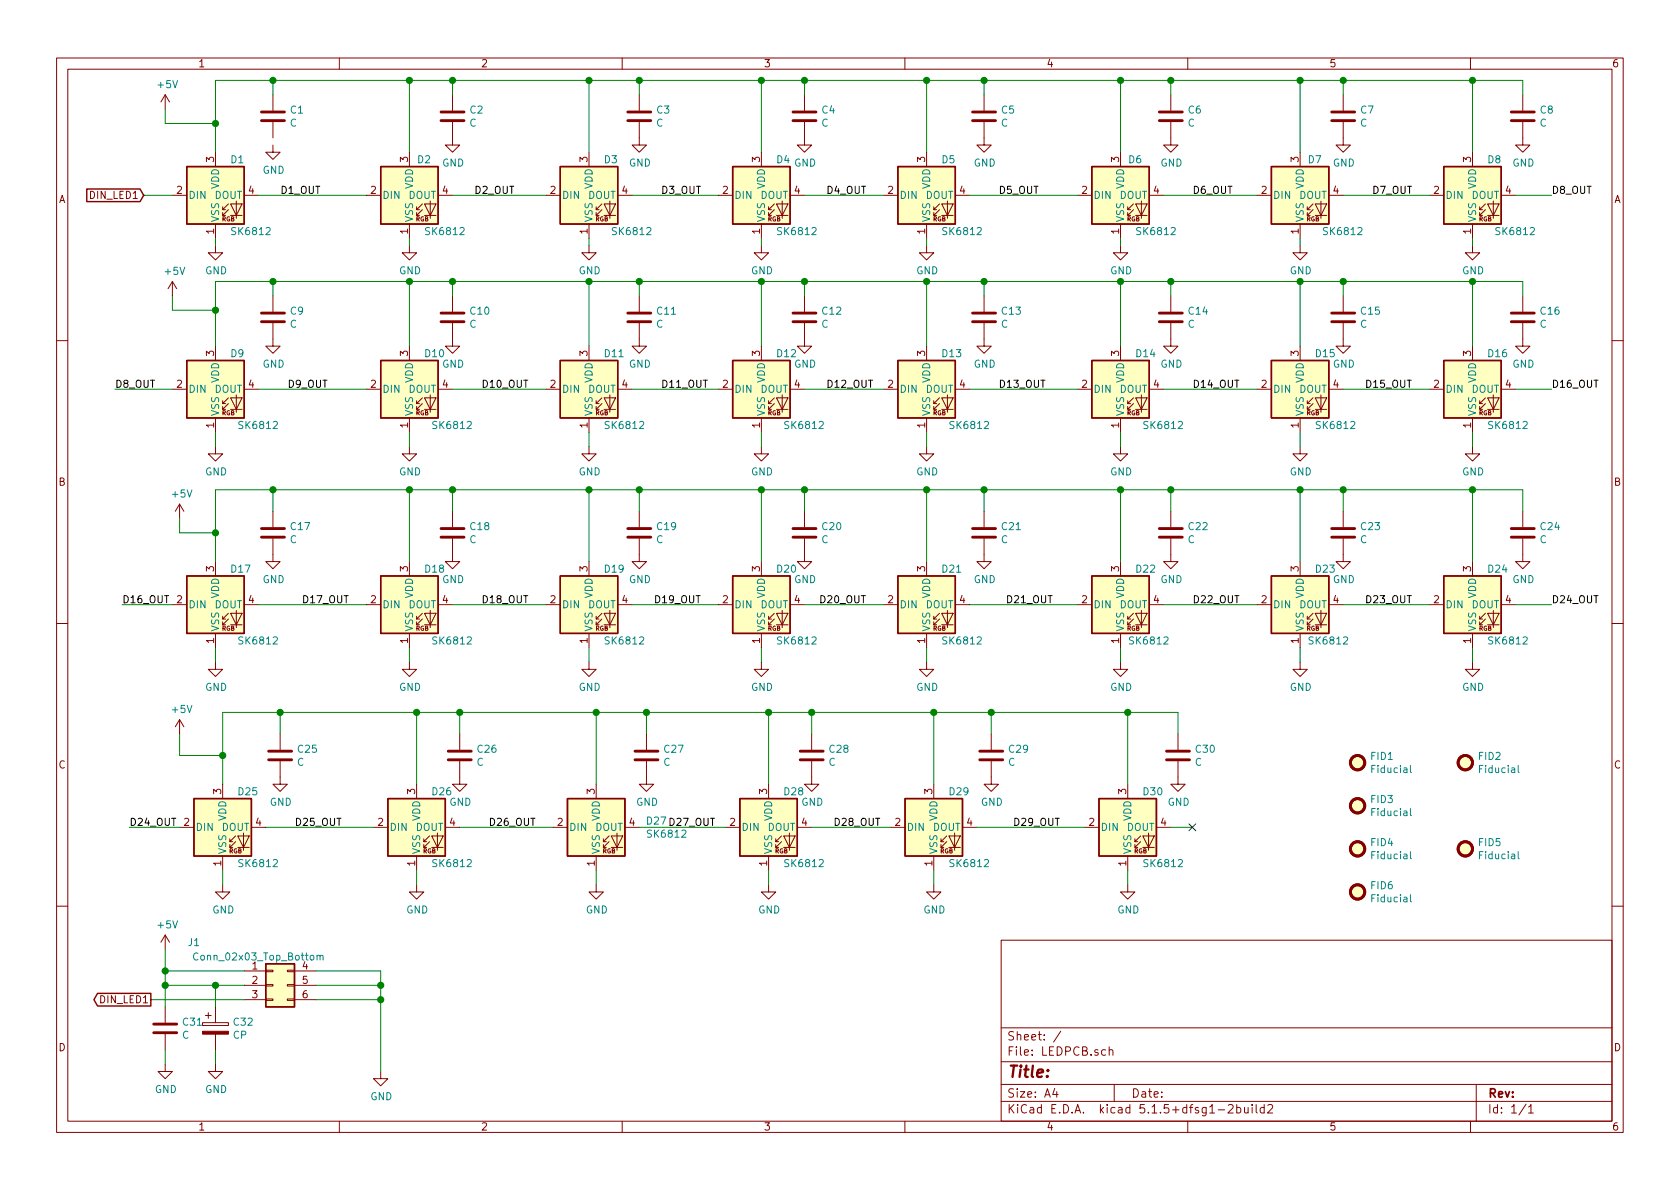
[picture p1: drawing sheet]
<svg xmlns="http://www.w3.org/2000/svg" width="297mm" height="210mm" viewBox="0 0 297 210" stroke-linecap="round" stroke-linejoin="round" font-family="sans-serif">
<g fill="none" stroke="#840000" stroke-width=".18">
<path d="M10 10.3h277v189.9h-277zM12 12.2h273v186.1h-273zM29.2 16.8v2.5M29.2 16.8l-.8 1.2M29.2 16.8l.8 1.2M48.3 16.8v2.8M60 10.3v1.9M80 16.8v2.8M110 10.3v1.9M113 16.8v2.8M142.2 16.8v2.8M160 10.3v1.9"/>
<path d="M174 16.8v2.8M207 16.8v2.8M210 10.3v1.9M237.5 16.8v2.8M260 10.3v1.9M269.2 16.8v2.8M30.5 34.5h2.5M38.1 26.9v2.6M38.1 39.6v2.6M39.4 37.1h.5M40.4 37.1l-1 1v-.5M40.4 36.1l-1 1v-.5"/>
<path d="M40.8 36.1h2l-1 2zM40.8 38.1h2M41.8 35.6v3M43.2 34.5h2.5M48.3 25.6v1.3h1.2l-1.2 1.3-1.3-1.3h1.3M48.3 21.6v2.8M64.8 34.5h2.5M72.4 26.9v2.6M72.4 39.6v2.6M73.7 37.1h.5M74.7 37.1l-1 1v-.5M74.7 36.1l-1 1v-.5"/>
<path d="M75.1 36.1h2l-1 2zM75.1 38.1h2M76.1 35.6v3M77.5 34.5h2.5M80 21.6v4h1.3l-1.3 1.3-1.3-1.3h1.3M96.5 34.5h2.6M104.1 26.9v2.6M104.1 39.6v2.6M105.4 37.1h.5M106.4 37.1l-1 1v-.5M106.4 36.1l-1 1v-.5M106.8 36.1h2l-1 2z"/>
<path d="M106.8 38.1h2M107.8 35.6v3M109.2 34.5h2.6M113 21.6v4h1.3l-1.3 1.3-1.2-1.3h1.2M127 34.5h2.5M134.6 26.9v2.6M134.6 39.6v2.6M135.9 37.1h.5M136.9 37.1l-1 1v-.5M136.9 36.1l-1 1v-.5M137.3 36.1h2l-1 2zM137.3 38.1h2"/>
<path d="M138.3 35.6v3M139.7 34.5h2.5M142.2 21.6v4h1.3l-1.3 1.3-1.2-1.3h1.2M156.2 34.5h2.5M163.8 26.9v2.6M163.8 39.6v2.6M165.1 37.1h.5M166.1 37.1l-1 1v-.5M166.1 36.1l-1 1v-.5M166.5 36.1h2l-1 2zM166.5 38.1h2M167.5 35.6v3"/>
<path d="M168.9 34.5h2.5M174 21.6v4h1.3l-1.3 1.3-1.3-1.3h1.3M190.5 34.5h2.5M198.1 26.9v2.6M198.1 39.6v2.6M199.4 37.1h.5M200.4 37.1l-1 1v-.5M200.4 36.1l-1 1v-.5M200.8 36.1h2l-1 2zM200.8 38.1h2M201.8 35.6v3M203.2 34.5h2.5"/>
<path d="M207 21.6v4h1.3l-1.3 1.3-1.3-1.3h1.3M222.2 34.5h2.6M229.9 26.9v2.6M229.9 39.6v2.6M231.1 37.1h.5M232.2 37.1l-1.1 1v-.5M232.2 36.1l-1.1 1v-.5M232.5 36.1h2.1l-1 2zM232.5 38.1h2.1M233.6 35.6v3M234.9 34.5h2.6M237.5 21.6v4h1.3l-1.3 1.3-1.3-1.3h1.3"/>
<path d="M252.7 34.5h2.6M260.3 26.9v2.6M260.3 39.6v2.6M261.6 37.1h.5M262.6 37.1l-1 1v-.5M262.6 36.1l-1 1v-.5M263 36.1h2l-1 2zM263 38.1h2M264 35.6v3M265.4 34.5h2.6M269.2 21.6v4h1.3l-1.3 1.3-1.2-1.3h1.2M30.5 49.8l-.8 1.2"/>
<path d="M30.5 49.8v2.5M30.5 49.8l.7 1.2M38.1 43.4v1.3h1.3l-1.3 1.3-1.3-1.3h1.3M48.3 57.1v4.1h1.2l-1.2 1.3-1.3-1.3h1.3M48.3 52.3v2.8M72.4 43.4v1.3h1.3l-1.3 1.3-1.3-1.3h1.3M80 57.1v4.1h1.3l-1.3 1.3-1.3-1.3h1.3M80 52.3v2.8M104.1 43.4v1.3h1.3l-1.3 1.3-1.2-1.3h1.2M113 57.1v4.1h1.3l-1.3 1.3-1.2-1.3h1.2M113 52.3v2.8M134.6 43.4v1.3h1.3l-1.3 1.3-1.3-1.3h1.3"/>
<path d="M142.2 57.1v4.1h1.3l-1.3 1.3-1.2-1.3h1.2M142.2 52.3v2.8M163.8 43.4v1.3h1.3l-1.3 1.3-1.2-1.3h1.2M174 57.1v4.1h1.3l-1.3 1.3-1.3-1.3h1.3M174 52.3v2.8M198.1 43.4v1.3h1.3l-1.3 1.3-1.3-1.3h1.3M207 57.1v4.1h1.3l-1.3 1.3-1.3-1.3h1.3M207 52.3v2.8M229.9 43.4v1.3h1.2l-1.2 1.3-1.3-1.3h1.3M237.5 57.1v4.1h1.3l-1.3 1.3-1.3-1.3h1.3M237.5 52.3v2.8M260.3 43.4v1.3h1.3l-1.3 1.3-1.2-1.3h1.2"/>
<path d="M269.2 57.1v4.1h1.3l-1.3 1.3-1.2-1.3h1.2M269.2 52.3v2.8M10 60.2h2M30.5 68.8h2.5M38.1 79v1.3h1.3l-1.3 1.2-1.3-1.2h1.3M38.1 61.2v2.5M38.1 73.9v2.5M39.4 71.4h.5M40.4 71.4l-1 1v-.5M40.4 70.4l-1 1v-.5M40.8 70.4h2l-1 2zM40.8 72.4h2"/>
<path d="M41.8 69.8v3.1M43.2 68.8h2.5M64.8 68.8h2.5M72.4 79v1.3h1.3l-1.3 1.2-1.3-1.2h1.3M72.4 61.2v2.5M72.4 73.9v2.5M73.7 71.4h.5M74.7 71.4l-1 1v-.5M74.7 70.4l-1 1v-.5M75.1 70.4h2l-1 2zM75.1 72.4h2M76.1 69.8v3.1"/>
<path d="M77.5 68.8h2.5M96.5 68.8h2.6M104.1 79v1.3h1.3l-1.3 1.2-1.2-1.2h1.2M104.1 61.2v2.5M104.1 73.9v2.5M105.4 71.4h.5M106.4 71.4l-1 1v-.5M106.4 70.4l-1 1v-.5M106.8 70.4h2l-1 2zM106.8 72.4h2M107.8 69.8v3.1M109.2 68.8h2.6"/>
<path d="M127 68.8h2.5M134.6 79v1.3h1.3l-1.3 1.2-1.3-1.2h1.3M134.6 61.2v2.5M134.6 73.9v2.5M135.9 71.4h.5M136.9 71.4l-1 1v-.5M136.9 70.4l-1 1v-.5M137.3 70.4h2l-1 2zM137.3 72.4h2M138.3 69.8v3.1M139.7 68.8h2.5M156.2 68.8h2.5"/>
<path d="M163.8 79v1.3h1.3l-1.3 1.2-1.2-1.2h1.2M163.8 61.2v2.5M163.8 73.9v2.5M165.1 71.4h.5M166.1 71.4l-1 1v-.5M166.1 70.4l-1 1v-.5M166.5 70.4h2l-1 2zM166.5 72.4h2M167.5 69.8v3.1M168.9 68.8h2.5M190.5 68.8h2.5M198.1 79v1.3h1.3l-1.3 1.2-1.3-1.2h1.3"/>
<path d="M198.1 61.2v2.5M198.1 73.9v2.5M199.4 71.4h.5M200.4 71.4l-1 1v-.5M200.4 70.4l-1 1v-.5M200.8 70.4h2l-1 2zM200.8 72.4h2M201.8 69.8v3.1M203.2 68.8h2.5M222.2 68.8h2.6M229.9 79v1.3h1.2l-1.2 1.2-1.3-1.2h1.3M229.9 61.2v2.5"/>
<path d="M229.9 73.9v2.5M231.1 71.4h.5M232.2 71.4l-1.1 1v-.5M232.2 70.4l-1.1 1v-.5M232.5 70.4h2.1l-1 2zM232.5 72.4h2.1M233.6 69.8v3.1M234.9 68.8h2.6M252.7 68.8h2.6M260.3 79v1.3h1.3l-1.3 1.2-1.2-1.2h1.2M260.3 61.2v2.5M260.3 73.9v2.5"/>
<path d="M261.6 71.4h.5M262.6 71.4l-1 1v-.5M262.6 70.4l-1 1v-.5M263 70.4h2l-1 2zM263 72.4h2M264 69.8v3.1M265.4 68.8h2.6M285 60.2h2M31.7 89.1l-.7 1.3M31.7 89.1v2.6M31.7 89.1l.8 1.3M38.1 99.3v2.5"/>
<path d="M48.3 95.2v4.1h1.2l-1.2 1.3-1.3-1.3h1.3M48.3 90.4v2.8M72.4 99.3v2.5M80 95.2v4.1h1.3l-1.3 1.3-1.3-1.3h1.3M80 90.4v2.8M104.1 99.3v2.5M113 95.2v4.1h1.3l-1.3 1.3-1.2-1.3h1.2M113 90.4v2.8M134.6 99.3v2.5M142.2 95.2v4.1h1.3l-1.3 1.3-1.2-1.3h1.2M142.2 90.4v2.8M163.8 99.3v2.5"/>
<path d="M174 95.2v4.1h1.3l-1.3 1.3-1.3-1.3h1.3M174 90.4v2.8M198.1 99.3v2.5M207 95.2v4.1h1.3l-1.3 1.3-1.3-1.3h1.3M207 90.4v2.8M229.9 99.3v2.5M237.5 95.2v4.1h1.3l-1.3 1.3-1.3-1.3h1.3M237.5 90.4v2.8M260.3 99.3v2.5M269.2 95.2v4.1h1.3l-1.3 1.3-1.2-1.3h1.2M269.2 90.4v2.8M10 110.3h2"/>
<path d="M30.5 106.9h2.5M38.1 117.1v1.3h1.3l-1.3 1.2-1.3-1.2h1.3M38.1 112v2.5M39.4 109.5h.5M40.4 109.5l-1 1v-.5M40.4 108.5l-1 1v-.5M40.8 108.5h2l-1 2zM40.8 110.5h2M41.8 107.9v3.1M43.2 106.9h2.5M64.8 106.9h2.5M72.4 117.1v1.3h1.3l-1.3 1.2-1.3-1.2h1.3"/>
<path d="M72.4 112v2.5M73.7 109.5h.5M74.7 109.5l-1 1v-.5M74.7 108.5l-1 1v-.5M75.1 108.5h2l-1 2zM75.1 110.5h2M76.1 107.9v3.1M77.5 106.9h2.5M96.5 106.9h2.6M104.1 117.1v1.3h1.3l-1.3 1.2-1.2-1.2h1.2M104.1 112v2.5M105.4 109.5h.5"/>
<path d="M106.4 109.5l-1 1v-.5M106.4 108.5l-1 1v-.5M106.8 108.5h2l-1 2zM106.8 110.5h2M107.8 107.9v3.1M109.2 106.9h2.6M127 106.9h2.5M134.6 117.1v1.3h1.3l-1.3 1.2-1.3-1.2h1.3M134.6 112v2.5M135.9 109.5h.5M136.9 109.5l-1 1v-.5M136.9 108.5l-1 1v-.5"/>
<path d="M137.3 108.5h2l-1 2zM137.3 110.5h2M138.3 107.9v3.1M139.7 106.9h2.5M156.2 106.9h2.5M163.8 117.1v1.3h1.3l-1.3 1.2-1.2-1.2h1.2M163.8 112v2.5M165.1 109.5h.5M166.1 109.5l-1 1v-.5M166.1 108.5l-1 1v-.5M166.5 108.5h2l-1 2zM166.5 110.5h2"/>
<path d="M167.5 107.9v3.1M168.9 106.9h2.5M190.5 106.9h2.5M198.1 117.1v1.3h1.3l-1.3 1.2-1.3-1.2h1.3M198.1 112v2.5M199.4 109.5h.5M200.4 109.5l-1 1v-.5M200.4 108.5l-1 1v-.5M200.8 108.5h2l-1 2zM200.8 110.5h2M201.8 107.9v3.1M203.2 106.9h2.5"/>
<path d="M222.2 106.9h2.6M229.9 117.1v1.3h1.2l-1.2 1.2-1.3-1.2h1.3M229.9 112v2.5M231.1 109.5h.5M232.2 109.5l-1.1 1v-.5M232.2 108.5l-1.1 1v-.5M232.5 108.5h2.1l-1 2zM232.5 110.5h2.1M233.6 107.9v3.1M234.9 106.9h2.6M252.7 106.9h2.6M260.3 117.1v1.3h1.3l-1.3 1.2-1.2-1.2h1.2"/>
<path d="M260.3 112v2.5M261.6 109.5h.5M262.6 109.5l-1 1v-.5M262.6 108.5l-1 1v-.5M263 108.5h2l-1 2zM263 110.5h2M264 107.9v3.1M265.4 106.9h2.6M285 110.3h2M31.7 127.2v2.6M31.7 127.2l-.7 1.3M31.7 127.2l.8 1.3"/>
<path d="M39.4 138.7v2.5M49.5 134.6v4.1h1.3l-1.3 1.2-1.2-1.2h1.2M49.5 129.8v2.8M73.7 138.7v2.5M81.3 134.6v4.1h1.2l-1.2 1.2-1.3-1.2h1.3M81.3 129.8v2.8M105.4 138.7v2.5M114.3 134.6v4.1h1.3l-1.3 1.2-1.3-1.2h1.3M114.3 129.8v2.8M135.9 138.7v2.5M143.5 134.6v4.1h1.3l-1.3 1.2-1.3-1.2h1.3M143.5 129.8v2.8"/>
<path d="M165.1 138.7v2.5M175.3 134.6v4.1h1.2l-1.2 1.2-1.3-1.2h1.3M175.3 129.8v2.8M199.4 138.7v2.5M208.3 134.6v4.1h1.2l-1.2 1.2-1.3-1.2h1.3M208.3 129.8v2.8M31.7 146.3h2.6M39.4 156.5v1.2h1.2l-1.2 1.3-1.3-1.3h1.3M39.4 151.4v2.5M40.6 148.8h.5M41.7 148.8l-1.1 1.1v-.6M41.7 147.8l-1.1 1v-.5"/>
<path d="M42 147.8h2.1l-1 2.1zM42 149.9h2.1M43.1 147.3v3.1M44.4 146.3h2.6M66 146.3h2.6M73.7 156.5v1.2h1.2l-1.2 1.3-1.3-1.3h1.3M73.7 151.4v2.5M74.9 148.8h.5M75.9 148.8l-1 1.1v-.6M75.9 147.8l-1 1v-.5M76.3 147.8h2.1l-1.1 2.1zM76.3 149.9h2.1"/>
<path d="M77.3 147.3v3.1M78.7 146.3h2.6M97.8 146.3h2.5M105.4 156.5v1.2h1.3l-1.3 1.3-1.3-1.3h1.3M105.4 151.4v2.5M106.7 148.8h.5M107.7 148.8l-1 1.1v-.6M107.7 147.8l-1 1v-.5M108.1 147.8h2l-1 2.1zM108.1 149.9h2M109.1 147.3v3.1M110.5 146.3h2.5"/>
<path d="M128.3 146.3h2.5M135.9 156.5v1.2h1.3l-1.3 1.3-1.3-1.3h1.3M135.9 151.4v2.5M137.2 148.8h.5M138.2 148.8l-1 1.1v-.6M138.2 147.8l-1 1v-.5M138.6 147.8h2l-1 2.1zM138.6 149.9h2M139.6 147.3v3.1M141 146.3h2.5M157.5 146.3h2.5M165.1 156.5v1.2h1.3l-1.3 1.3-1.3-1.3h1.3"/>
<path d="M165.1 151.4v2.5M166.4 148.8h.5M167.4 148.8l-1 1.1v-.6M167.4 147.8l-1 1v-.5M167.8 147.8h2l-1 2.1zM167.8 149.9h2M168.8 147.3v3.1M170.2 146.3h2.5M191.8 146.3h2.5M199.4 156.5v1.2h1.3l-1.3 1.3-1.3-1.3h1.3M199.4 151.4v2.5M200.7 148.8h.5"/>
<path d="M201.7 148.8l-1 1.1v-.6M201.7 147.8l-1 1v-.5M202.1 147.8h2l-1 2.1zM202.1 149.9h2M203.1 147.3v3.1M204.5 146.3h2.5M10 160.2h2M29.2 165.3l-.8 1.3M29.2 165.3v2.6M29.2 178v2.8M29.2 165.3l.8 1.3M36.3 179.6h1"/>
<path d="M36.8 179.1v1M38.1 178v2.8M43.2 171.7h3.8M43.2 174.2h3.8M43.2 176.8h3.8M47 176.7h1.3v.2h-1.3zM47 171.6h1.3v.2h-1.3zM47 174.1h1.3v.3h-1.3zM50.8 176.7h1.3v.2h-1.3zM50.8 171.6h1.3v.2h-1.3zM50.8 174.1h1.3v.3h-1.3zM52.1 171.7h3.8"/>
<path d="M52.1 174.2h3.8M52.1 176.8h3.8M177 166.3h108v32h-108zM285 160.2h2M29.2 188.2v1.3h1.3l-1.3 1.2-1.3-1.2h1.3M29.2 182.9v2.8M35.8 180.8h4.6v.6h-4.6zM38.1 188.2v1.3h1.3l-1.3 1.2-1.3-1.2h1.3M38.1 182.9v2.8M60 198.3v1.9M67.3 189.5v1.2h1.3l-1.3 1.3-1.3-1.3h1.3M110 198.3v1.9"/>
<path d="M160 198.3v1.9M177 194.8h108M177 191.8h108M177 187.8h108M177 181.8h108M186.5 192.5l-.4 1h1M186.8 193v1M187.6 182.3l-1.3 2M195.5 185.7l-.5-.1-.2 .3v.6l.2 .1 .5-.1M196.1 185.7h.1a.37 .37 0 0 1 .6 .1v.8M196.1 185.1v1.5M197 191.8v3"/>
<path d="M210 198.3v1.9M215.4 196.3h1.1M217.2 195.5l.2-.2h.4l.2 .5-.9 1h.9M218.7 195.9l.4-.1 .3 .3-.1 .6h-.6M218.7 195.3v1.5M220 195.8l.1 .9 .3 .1 .3-.1M220.7 195.8v1M221.4 195.3v.2M221.4 195.8v1M222.1 195.3v1.3l.2 .2M223.5 195.9l-.4-.1-.3 .3 .1 .6 .2 .1 .4-.1M223.5 195.3v1.5"/>
<path d="M224.2 195.5l.2-.2h.3l.3 .5-.9 1h.9M260 198.3v1.9M261 191.8v6.5M269.8 195.2l-1.2 2M270.3 195.8l.4-.5v1.5M270.3 196.8h.8"/>
</g>
<g fill="none" stroke="#840000" stroke-width=".51">
<path d="M46.2 19.8h4.1M78 19.8h4M111 19.8h4.1M140.2 19.8h4.1M172 19.8h4M205 19.8h4M235.5 19.8h4M267.2 19.8h4.1M46.2 21.3h4.1M78 21.3h4M111 21.3h4.1M140.2 21.3h4.1"/>
<path d="M172 21.3h4M205 21.3h4M235.5 21.3h4M267.2 21.3h4.1M46.2 56.9h4.1M46.2 55.4h4.1M78 56.9h4M78 55.4h4M111 56.9h4.1M111 55.4h4.1M140.2 56.9h4.1M140.2 55.4h4.1"/>
<path d="M172 56.9h4M172 55.4h4M205 56.9h4M205 55.4h4M235.5 56.9h4M235.5 55.4h4M267.2 56.9h4.1M267.2 55.4h4.1M46.2 95h4.1M46.2 93.5h4.1M78 95h4M78 93.5h4"/>
<path d="M111 95h4.1M111 93.5h4.1M140.2 95h4.1M140.2 93.5h4.1M172 95h4M172 93.5h4M205 95h4M205 93.5h4M235.5 95h4M235.5 93.5h4M267.2 95h4.1M267.2 93.5h4.1"/>
<path d="M47.5 134.4h4.1M47.5 132.8h4.1M79.2 134.4h4.1M79.2 132.8h4.1M112.3 134.4h4M112.3 132.8h4M141.5 134.4h4M141.5 132.8h4M173.2 134.4h4.1M173.2 132.8h4.1M206.2 134.4h4.1M206.2 132.8h4.1"/>
<path d="M27.2 182.6h4M27.2 181.1h4"/>
<circle cx="240" cy="134.9" r="1.27"/>
<circle cx="259.1" cy="134.9" r="1.27"/>
<circle cx="240" cy="157.7" r="1.27"/>
<circle cx="240" cy="142.5" r="1.27"/>
<circle cx="240" cy="150.1" r="1.27"/>
<circle cx="259.1" cy="150.1" r="1.27"/>
</g>
<path d="M35.8 182.4h4.6v.5h-4.6z" fill="#840000" stroke="#840000" stroke-width=".18"/>
<g fill="#ffffc2" stroke="#ffffc2" stroke-width=".18">
<path d="M47 170.4h5.1v7.6h-5.1z"/>
<path d="M67.3 29.5h10.2v10.1h-10.2z"/>
<path d="M224.8 101.8h10.1v10.2h-10.1z"/>
<path d="M224.8 29.5h10.1v10.1h-10.1z"/>
<path d="M255.3 29.5h10.1v10.1h-10.1z"/>
<path d="M158.7 63.7h10.2v10.2h-10.2z"/>
<path d="M193 63.7h10.2v10.2h-10.2z"/>
<path d="M224.8 63.7h10.1v10.2h-10.1z"/>
<path d="M255.3 63.7h10.1v10.2h-10.1z"/>
<path d="M158.7 101.8h10.2v10.2h-10.2z"/>
<path d="M193 101.8h10.2v10.2h-10.2z"/>
<path d="M193 29.5h10.2v10.1h-10.2z"/>
<path d="M255.3 101.8h10.1v10.2h-10.1z"/>
<path d="M160 141.2h10.2v10.2h-10.2z"/>
<path d="M194.3 141.2h10.2v10.2h-10.2z"/>
<path d="M67.3 101.8h10.2v10.2h-10.2z"/>
<path d="M33 29.5h10.2v10.1h-10.2z"/>
<path d="M99.1 29.5h10.1v10.1h-10.1z"/>
<path d="M129.5 29.5h10.2v10.1h-10.2z"/>
<path d="M33 63.7h10.2v10.2h-10.2z"/>
<path d="M67.3 63.7h10.2v10.2h-10.2z"/>
<path d="M99.1 63.7h10.1v10.2h-10.1z"/>
<path d="M129.5 63.7h10.2v10.2h-10.2z"/>
<path d="M33 101.8h10.2v10.2h-10.2z"/>
<path d="M99.1 101.8h10.1v10.2h-10.1z"/>
<path d="M129.5 101.8h10.2v10.2h-10.2z"/>
<path d="M34.3 141.2h10.1v10.2h-10.1z"/>
<path d="M68.6 141.2h10.1v10.2h-10.1z"/>
<path d="M100.3 141.2h10.2v10.2h-10.2z"/>
<path d="M130.8 141.2h10.2v10.2h-10.2z"/>
<path d="M158.7 29.5h10.2v10.1h-10.2z"/>
<circle cx="240" cy="134.9" r="1.27"/>
<circle cx="259.1" cy="134.9" r="1.27"/>
<circle cx="240" cy="142.5" r="1.27"/>
<circle cx="240" cy="150.1" r="1.27"/>
<circle cx="259.1" cy="150.1" r="1.27"/>
<circle cx="240" cy="157.7" r="1.27"/>
</g>
<g fill="none" stroke="#840000" stroke-width=".25">
<path d="M15.3 33.4h9.5l.6 1.1-.6 1.2h-9.5zM33 29.5h10.2v10.1h-10.2zM67.3 29.5h10.2v10.1h-10.2zM99.1 29.5h10.1v10.1h-10.1zM129.5 29.5h10.2v10.1h-10.2zM158.7 29.5h10.2v10.1h-10.2zM193 29.5h10.2v10.1h-10.2zM224.8 29.5h10.1v10.1h-10.1zM255.3 29.5h10.1v10.1h-10.1zM33 63.7h10.2v10.2h-10.2zM67.3 63.7h10.2v10.2h-10.2zM99.1 63.7h10.1v10.2h-10.1z"/>
<path d="M129.5 63.7h10.2v10.2h-10.2zM158.7 63.7h10.2v10.2h-10.2zM193 63.7h10.2v10.2h-10.2zM224.8 63.7h10.1v10.2h-10.1zM255.3 63.7h10.1v10.2h-10.1zM33 101.8h10.2v10.2h-10.2zM67.3 101.8h10.2v10.2h-10.2zM99.1 101.8h10.1v10.2h-10.1zM129.5 101.8h10.2v10.2h-10.2zM158.7 101.8h10.2v10.2h-10.2zM193 101.8h10.2v10.2h-10.2zM224.8 101.8h10.1v10.2h-10.1z"/>
<path d="M255.3 101.8h10.1v10.2h-10.1zM34.3 141.2h10.1v10.2h-10.1zM68.6 141.2h10.1v10.2h-10.1zM100.3 141.2h10.2v10.2h-10.2zM130.8 141.2h10.2v10.2h-10.2zM160 141.2h10.2v10.2h-10.2zM194.3 141.2h10.2v10.2h-10.2zM17.2 175.7h9.5v2.2h-9.5l-.6-1.1zM47 170.4h5.1v7.6h-5.1z"/>
</g>
<path d="M249.4 135.4v1l.2 .2M268.4 135.4v1l.2 .2M249.4 143v1.1l.2 .1M249.4 150.6v1.1l.2 .2M249.4 158.2v1.1l.2 .2M268.4 150.6v1.1l.2 .2M35 168.6a.6 .6 0 0 0-.8 .5 .6 .6 0 0 0 .6 .7l.2-.2M56.1 169.1l.1-.2 .3 .1 .1 .8M56.1 168.9v.9M56.6 169.1l.2-.2 .3 .1v.8" fill="none" stroke="#008484" stroke-width=".18"/>
<g fill="none" stroke="#008400" stroke-width=".18">
<path d="M29.2 19.3v2.5h8.9M48.3 14.2v2.6M72.4 14.2v12.7M80 14.2v2.6M104.1 14.2v12.7M113 14.2v2.6M134.6 14.2v12.7M142.2 14.2v2.6M163.8 14.2v12.7M174 14.2v2.6M198.1 14.2v12.7M207 14.2v2.6"/>
<path d="M229.9 14.2v12.7M237.5 14.2v2.6M260.3 14.2v12.7M269.2 16.8v-2.6h-231.1v12.7M25.4 34.5h5.1M45.7 34.5h19.1M80 34.5h16.5M111.8 34.5h15.2M142.2 34.5h14M171.4 34.5h19.1M205.7 34.5h16.5M237.5 34.5h15.2"/>
<path d="M268 34.5h6.3M30.5 52.3v2.6h7.6M38.1 42.2v1.2M48.3 49.8v2.5M72.4 42.2v1.2M72.4 49.8v11.4M80 49.8v2.5M104.1 42.2v1.2M104.1 49.8v11.4M113 49.8v2.5M134.6 42.2v1.2M134.6 49.8v11.4"/>
<path d="M142.2 49.8v2.5M163.8 42.2v1.2M163.8 49.8v11.4M174 49.8v2.5M198.1 42.2v1.2M198.1 49.8v11.4M207 49.8v2.5M229.9 42.2v1.2M229.9 49.8v11.4M237.5 49.8v2.5M260.3 42.2v1.2M260.3 49.8v11.4"/>
<path d="M269.2 52.3v-2.5h-231.1v11.4M20.3 68.8h10.2M38.1 76.4v2.6M45.7 68.8h19.1M72.4 76.4v2.6M80 68.8h16.5M104.1 76.4v2.6M111.8 68.8h15.2M134.6 76.4v2.6M142.2 68.8h14M163.8 76.4v2.6M171.4 68.8h19.1"/>
<path d="M198.1 76.4v2.6M205.7 68.8h16.5M229.9 76.4v2.6M237.5 68.8h15.2M260.3 76.4v2.6M268 68.8h6.3M31.7 91.7v2.5h6.4M48.3 86.6v3.8M72.4 86.6v12.7M80 86.6v3.8M104.1 86.6v12.7M113 86.6v3.8"/>
<path d="M134.6 86.6v12.7M142.2 86.6v3.8M163.8 86.6v12.7M174 86.6v3.8M198.1 86.6v12.7M207 86.6v3.8M229.9 86.6v12.7M237.5 86.6v3.8M260.3 86.6v12.7M269.2 90.4v-3.8h-231.1v12.7M21.6 106.9h8.9M38.1 114.5v2.6"/>
<path d="M45.7 106.9h19.1M72.4 114.5v2.6M80 106.9h16.5M104.1 114.5v2.6M111.8 106.9h15.2M134.6 114.5v2.6M142.2 106.9h14M163.8 114.5v2.6M171.4 106.9h19.1M198.1 114.5v2.6M205.7 106.9h16.5M229.9 114.5v2.6"/>
<path d="M237.5 106.9h15.2M260.3 114.5v2.6M268 106.9h6.3M31.7 129.8v3.8h7.7M49.5 126v3.8M73.7 126v12.7M81.3 126v3.8M105.4 126v12.7M114.3 126v3.8M135.9 126v12.7M143.5 126v3.8M165.1 126v12.7"/>
<path d="M175.3 126v3.8M199.4 126v12.7M208.3 129.8v-3.8h-168.9v12.7M22.9 146.3h8.8M39.4 153.9v2.6M47 146.3h19M73.7 153.9v2.6M81.3 146.3h16.5M105.4 153.9v2.6M113 146.3h15.3M135.9 153.9v2.6M143.5 146.3h14"/>
<path d="M165.1 153.9v2.6M172.7 146.3h19.1M199.4 153.9v2.6M207 146.3h3.8M26.7 176.8h16.5M29.2 167.9v10.1M29.2 171.7h14M29.2 174.2h14M38.1 174.2v3.8M55.9 171.7h11.4v17.8M55.9 174.2h11.4M55.9 176.8h11.4"/>
<path d="M29.2 185.7v2.5M38.1 185.7v2.5"/>
</g>
<g fill="#008400" stroke="#008400" stroke-width=".25">
<circle cx="163.8" cy="14.2" r=".51"/>
<circle cx="104.1" cy="86.6" r=".51"/>
<circle cx="38.1" cy="94.2" r=".51"/>
<circle cx="134.6" cy="14.2" r=".51"/>
<circle cx="163.8" cy="86.6" r=".51"/>
<circle cx="39.4" cy="133.6" r=".51"/>
<circle cx="104.1" cy="14.2" r=".51"/>
<circle cx="72.4" cy="86.6" r=".51"/>
<circle cx="72.4" cy="14.2" r=".51"/>
<circle cx="134.6" cy="86.6" r=".51"/>
<circle cx="198.1" cy="86.6" r=".51"/>
<circle cx="260.3" cy="49.8" r=".51"/>
<circle cx="198.1" cy="14.2" r=".51"/>
<circle cx="38.1" cy="54.9" r=".51"/>
<circle cx="229.9" cy="86.6" r=".51"/>
<circle cx="229.9" cy="14.2" r=".51"/>
<circle cx="38.1" cy="21.8" r=".51"/>
<circle cx="229.9" cy="49.8" r=".51"/>
<circle cx="260.3" cy="14.2" r=".51"/>
<circle cx="260.3" cy="86.6" r=".51"/>
<circle cx="73.7" cy="126" r=".51"/>
<circle cx="142.2" cy="14.2" r=".51"/>
<circle cx="72.4" cy="49.8" r=".51"/>
<circle cx="237.5" cy="86.6" r=".51"/>
<circle cx="237.5" cy="14.2" r=".51"/>
<circle cx="207" cy="86.6" r=".51"/>
<circle cx="174" cy="86.6" r=".51"/>
<circle cx="207" cy="14.2" r=".51"/>
<circle cx="142.2" cy="86.6" r=".51"/>
<circle cx="174" cy="14.2" r=".51"/>
<circle cx="113" cy="86.6" r=".51"/>
<circle cx="80" cy="86.6" r=".51"/>
<circle cx="29.2" cy="171.7" r=".51"/>
<circle cx="48.3" cy="86.6" r=".51"/>
<circle cx="113" cy="14.2" r=".51"/>
<circle cx="175.3" cy="126" r=".51"/>
<circle cx="80" cy="14.2" r=".51"/>
<circle cx="143.5" cy="126" r=".51"/>
<circle cx="114.3" cy="126" r=".51"/>
<circle cx="81.3" cy="126" r=".51"/>
<circle cx="48.3" cy="14.2" r=".51"/>
<circle cx="49.5" cy="126" r=".51"/>
<circle cx="135.9" cy="126" r=".51"/>
<circle cx="237.5" cy="49.8" r=".51"/>
<circle cx="207" cy="49.8" r=".51"/>
<circle cx="67.3" cy="176.8" r=".51"/>
<circle cx="105.4" cy="126" r=".51"/>
<circle cx="163.8" cy="49.8" r=".51"/>
<circle cx="174" cy="49.8" r=".51"/>
<circle cx="67.3" cy="174.2" r=".51"/>
<circle cx="142.2" cy="49.8" r=".51"/>
<circle cx="198.1" cy="49.8" r=".51"/>
<circle cx="134.6" cy="49.8" r=".51"/>
<circle cx="113" cy="49.8" r=".51"/>
<circle cx="80" cy="49.8" r=".51"/>
<circle cx="38.1" cy="174.2" r=".51"/>
<circle cx="165.1" cy="126" r=".51"/>
<circle cx="104.1" cy="49.8" r=".51"/>
<circle cx="48.3" cy="49.8" r=".51"/>
<circle cx="29.2" cy="174.2" r=".51"/>
<circle cx="199.4" cy="126" r=".51"/>
</g>
<path d="M210.2 145.7l1.2 1.2M211.4 145.7l-1.2 1.2" fill="none" stroke="#000084" stroke-width=".18"/>
<text font-size="2.8" fill="#840000" x="178" y="190.5">Title:</text>
<g font-size="2.1" fill="#840000">
<text x="178" y="184">Sheet: /</text>
<text x="178" y="186.7">File: LEDPCB.sch</text>
<text x="178" y="196.9">KiCad E.D.A. kicad 5.1.5+dfsg1-2build2</text>
<text x="178" y="194.1">Size: A4</text>
<text x="200" y="194.1">Date:</text>
<text x="263" y="194.1">Rev:</text>
<text x="263" y="196.9">Id: 1/1</text>
</g>
<g font-size="1.8" fill="#840000">
<text x="35" y="11.9">1</text>
<text x="85" y="11.9">2</text>
<text x="135" y="11.9">3</text>
<text x="185" y="11.9">4</text>
<text x="235" y="11.9">5</text>
<text x="285" y="11.9">6</text>
<text x="37.8" y="28.7" transform="rotate(-90 37.8 28.7)">3</text>
<text x="72.1" y="28.7" transform="rotate(-90 72.1 28.7)">3</text>
<text x="103.9" y="28.7" transform="rotate(-90 103.9 28.7)">3</text>
<text x="134.4" y="28.7" transform="rotate(-90 134.4 28.7)">3</text>
<text x="163.6" y="28.7" transform="rotate(-90 163.6 28.7)">3</text>
<text x="197.9" y="28.7" transform="rotate(-90 197.9 28.7)">3</text>
<text x="229.6" y="28.7" transform="rotate(-90 229.6 28.7)">3</text>
<text x="260.1" y="28.7" transform="rotate(-90 260.1 28.7)">3</text>
<text x="10.4" y="35.9">A</text>
<text x="16.1" y="35.2">DIN_LED1</text>
<text x="31.3" y="34.3">2</text>
<text x="44" y="34.3">4</text>
<text x="65.6" y="34.3">2</text>
<text x="78.3" y="34.3">4</text>
<text x="97.3" y="34.3">2</text>
<text x="110" y="34.3">4</text>
<text x="127.8" y="34.3">2</text>
<text x="140.5" y="34.3">4</text>
<text x="157" y="34.3">2</text>
<text x="169.7" y="34.3">4</text>
<text x="191.3" y="34.3">2</text>
<text x="204" y="34.3">4</text>
<text x="223" y="34.3">2</text>
<text x="235.7" y="34.3">4</text>
<text x="253.5" y="34.3">2</text>
<text x="266.2" y="34.3">4</text>
<text x="285.4" y="35.9">A</text>
<text x="37.8" y="41.4" transform="rotate(-90 37.8 41.4)">1</text>
<text x="72.1" y="41.4" transform="rotate(-90 72.1 41.4)">1</text>
<text x="103.9" y="41.4" transform="rotate(-90 103.9 41.4)">1</text>
<text x="134.4" y="41.4" transform="rotate(-90 134.4 41.4)">1</text>
<text x="163.6" y="41.4" transform="rotate(-90 163.6 41.4)">1</text>
<text x="197.9" y="41.4" transform="rotate(-90 197.9 41.4)">1</text>
<text x="229.6" y="41.4" transform="rotate(-90 229.6 41.4)">1</text>
<text x="260.1" y="41.4" transform="rotate(-90 260.1 41.4)">1</text>
<text x="37.8" y="63" transform="rotate(-90 37.8 63)">3</text>
<text x="72.1" y="63" transform="rotate(-90 72.1 63)">3</text>
<text x="103.9" y="63" transform="rotate(-90 103.9 63)">3</text>
<text x="134.4" y="63" transform="rotate(-90 134.4 63)">3</text>
<text x="163.6" y="63" transform="rotate(-90 163.6 63)">3</text>
<text x="197.9" y="63" transform="rotate(-90 197.9 63)">3</text>
<text x="229.6" y="63" transform="rotate(-90 229.6 63)">3</text>
<text x="260.1" y="63" transform="rotate(-90 260.1 63)">3</text>
<text x="31.3" y="68.6">2</text>
<text x="44" y="68.6">4</text>
<text x="65.6" y="68.6">2</text>
<text x="78.3" y="68.6">4</text>
<text x="97.3" y="68.6">2</text>
<text x="110" y="68.6">4</text>
<text x="127.8" y="68.6">2</text>
<text x="140.5" y="68.6">4</text>
<text x="157" y="68.6">2</text>
<text x="169.7" y="68.6">4</text>
<text x="191.3" y="68.6">2</text>
<text x="204" y="68.6">4</text>
<text x="223" y="68.6">2</text>
<text x="235.7" y="68.6">4</text>
<text x="253.5" y="68.6">2</text>
<text x="266.2" y="68.6">4</text>
<text x="37.8" y="75.7" transform="rotate(-90 37.8 75.7)">1</text>
<text x="72.1" y="75.7" transform="rotate(-90 72.1 75.7)">1</text>
<text x="103.9" y="75.7" transform="rotate(-90 103.9 75.7)">1</text>
<text x="134.4" y="75.7" transform="rotate(-90 134.4 75.7)">1</text>
<text x="163.6" y="75.7" transform="rotate(-90 163.6 75.7)">1</text>
<text x="197.9" y="75.7" transform="rotate(-90 197.9 75.7)">1</text>
<text x="229.6" y="75.7" transform="rotate(-90 229.6 75.7)">1</text>
<text x="260.1" y="75.7" transform="rotate(-90 260.1 75.7)">1</text>
<text x="10.4" y="85.9">B</text>
<text x="285.4" y="85.9">B</text>
<text x="37.8" y="101.1" transform="rotate(-90 37.8 101.1)">3</text>
<text x="72.1" y="101.1" transform="rotate(-90 72.1 101.1)">3</text>
<text x="103.9" y="101.1" transform="rotate(-90 103.9 101.1)">3</text>
<text x="134.4" y="101.1" transform="rotate(-90 134.4 101.1)">3</text>
<text x="163.6" y="101.1" transform="rotate(-90 163.6 101.1)">3</text>
<text x="197.9" y="101.1" transform="rotate(-90 197.9 101.1)">3</text>
<text x="229.6" y="101.1" transform="rotate(-90 229.6 101.1)">3</text>
<text x="260.1" y="101.1" transform="rotate(-90 260.1 101.1)">3</text>
<text x="31.3" y="106.7">2</text>
<text x="44" y="106.7">4</text>
<text x="65.6" y="106.7">2</text>
<text x="78.3" y="106.7">4</text>
<text x="97.3" y="106.7">2</text>
<text x="110" y="106.7">4</text>
<text x="127.8" y="106.7">2</text>
<text x="140.5" y="106.7">4</text>
<text x="157" y="106.7">2</text>
<text x="169.7" y="106.7">4</text>
<text x="191.3" y="106.7">2</text>
<text x="204" y="106.7">4</text>
<text x="223" y="106.7">2</text>
<text x="235.7" y="106.7">4</text>
<text x="253.5" y="106.7">2</text>
<text x="266.2" y="106.7">4</text>
<text x="37.8" y="113.8" transform="rotate(-90 37.8 113.8)">1</text>
<text x="72.1" y="113.8" transform="rotate(-90 72.1 113.8)">1</text>
<text x="103.9" y="113.8" transform="rotate(-90 103.9 113.8)">1</text>
<text x="134.4" y="113.8" transform="rotate(-90 134.4 113.8)">1</text>
<text x="163.6" y="113.8" transform="rotate(-90 163.6 113.8)">1</text>
<text x="197.9" y="113.8" transform="rotate(-90 197.9 113.8)">1</text>
<text x="229.6" y="113.8" transform="rotate(-90 229.6 113.8)">1</text>
<text x="260.1" y="113.8" transform="rotate(-90 260.1 113.8)">1</text>
<text x="10.4" y="135.9">C</text>
<text x="285.4" y="135.9">C</text>
<text x="39.1" y="140.4" transform="rotate(-90 39.1 140.4)">3</text>
<text x="73.4" y="140.4" transform="rotate(-90 73.4 140.4)">3</text>
<text x="105.2" y="140.4" transform="rotate(-90 105.2 140.4)">3</text>
<text x="135.6" y="140.4" transform="rotate(-90 135.6 140.4)">3</text>
<text x="164.8" y="140.4" transform="rotate(-90 164.8 140.4)">3</text>
<text x="199.1" y="140.4" transform="rotate(-90 199.1 140.4)">3</text>
<text x="32.5" y="146">2</text>
<text x="45.2" y="146">4</text>
<text x="66.8" y="146">2</text>
<text x="79.5" y="146">4</text>
<text x="98.6" y="146">2</text>
<text x="111.3" y="146">4</text>
<text x="129.1" y="146">2</text>
<text x="141.8" y="146">4</text>
<text x="158.3" y="146">2</text>
<text x="171" y="146">4</text>
<text x="192.6" y="146">2</text>
<text x="205.3" y="146">4</text>
<text x="39.1" y="153.1" transform="rotate(-90 39.1 153.1)">1</text>
<text x="73.4" y="153.1" transform="rotate(-90 73.4 153.1)">1</text>
<text x="105.2" y="153.1" transform="rotate(-90 105.2 153.1)">1</text>
<text x="135.6" y="153.1" transform="rotate(-90 135.6 153.1)">1</text>
<text x="164.8" y="153.1" transform="rotate(-90 164.8 153.1)">1</text>
<text x="199.1" y="153.1" transform="rotate(-90 199.1 153.1)">1</text>
<text x="44.6" y="171.4">1</text>
<text x="44.6" y="174">2</text>
<text x="53.5" y="171.4">4</text>
<text x="53.5" y="174">5</text>
<text x="17.9" y="177.4">DIN_LED1</text>
<text x="44.6" y="176.5">3</text>
<text x="53.5" y="176.5">6</text>
<text x="10.4" y="185.9">D</text>
<text x="285.4" y="185.9">D</text>
<text x="35" y="199.9">1</text>
<text x="85" y="199.9">2</text>
<text x="135" y="199.9">3</text>
<text x="185" y="199.9">4</text>
<text x="235" y="199.9">5</text>
<text x="285" y="199.9">6</text>
</g>
<g font-size="1.8" fill="#008484">
<text x="28" y="15.6">+5V</text>
<text x="51.3" y="22.4">C</text>
<text x="51.4" y="20.1">C1</text>
<text x="83" y="22.4">C</text>
<text x="83.1" y="20.1">C2</text>
<text x="116" y="22.4">C</text>
<text x="116.2" y="20.1">C3</text>
<text x="145.2" y="22.4">C</text>
<text x="145.4" y="20.1">C4</text>
<text x="177" y="22.4">C</text>
<text x="177.1" y="20.1">C5</text>
<text x="210" y="22.4">C</text>
<text x="210.1" y="20.1">C6</text>
<text x="240.5" y="22.4">C</text>
<text x="240.6" y="20.1">C7</text>
<text x="272.2" y="22.4">C</text>
<text x="272.4" y="20.1">C8</text>
<text x="40.8" y="28.9">D1</text>
<text x="73.9" y="28.9">D2</text>
<text x="78.2" y="29.5">GND</text>
<text x="106.9" y="28.9">D3</text>
<text x="111.2" y="29.5">GND</text>
<text x="137.4" y="28.9">D4</text>
<text x="140.4" y="29.5">GND</text>
<text x="166.6" y="28.9">D5</text>
<text x="172.2" y="29.5">GND</text>
<text x="199.6" y="28.9">D6</text>
<text x="205.2" y="29.5">GND</text>
<text x="231.3" y="28.9">D7</text>
<text x="235.7" y="29.5">GND</text>
<text x="263.1" y="28.9">D8</text>
<text x="267.4" y="29.5">GND</text>
<text x="33.3" y="35.2">DIN</text>
<text x="37.9" y="35.2">DOUT</text>
<text x="38.7" y="33.4" transform="rotate(-90 38.7 33.4)">VDD</text>
<text x="46.4" y="30.7">GND</text>
<text x="67.6" y="35.2">DIN</text>
<text x="72.2" y="35.2">DOUT</text>
<text x="73" y="33.4" transform="rotate(-90 73 33.4)">VDD</text>
<text x="99.3" y="35.2">DIN</text>
<text x="104" y="35.2">DOUT</text>
<text x="104.8" y="33.4" transform="rotate(-90 104.8 33.4)">VDD</text>
<text x="129.8" y="35.2">DIN</text>
<text x="134.4" y="35.2">DOUT</text>
<text x="135.3" y="33.4" transform="rotate(-90 135.3 33.4)">VDD</text>
<text x="159" y="35.2">DIN</text>
<text x="163.7" y="35.2">DOUT</text>
<text x="164.5" y="33.4" transform="rotate(-90 164.5 33.4)">VDD</text>
<text x="193.3" y="35.2">DIN</text>
<text x="197.9" y="35.2">DOUT</text>
<text x="198.8" y="33.4" transform="rotate(-90 198.8 33.4)">VDD</text>
<text x="225" y="35.2">DIN</text>
<text x="229.7" y="35.2">DOUT</text>
<text x="230.5" y="33.4" transform="rotate(-90 230.5 33.4)">VDD</text>
<text x="255.5" y="35.2">DIN</text>
<text x="260.2" y="35.2">DOUT</text>
<text x="261" y="33.4" transform="rotate(-90 261 33.4)">VDD</text>
<text x="38.7" y="39.4" transform="rotate(-90 38.7 39.4)">VSS</text>
<text x="41.2" y="41.6">SK6812</text>
<text x="73" y="39.4" transform="rotate(-90 73 39.4)">VSS</text>
<text x="75.5" y="41.6">SK6812</text>
<text x="104.8" y="39.4" transform="rotate(-90 104.8 39.4)">VSS</text>
<text x="108.5" y="41.6">SK6812</text>
<text x="135.3" y="39.4" transform="rotate(-90 135.3 39.4)">VSS</text>
<text x="137.7" y="41.6">SK6812</text>
<text x="164.5" y="39.4" transform="rotate(-90 164.5 39.4)">VSS</text>
<text x="166.9" y="41.6">SK6812</text>
<text x="198.8" y="39.4" transform="rotate(-90 198.8 39.4)">VSS</text>
<text x="201.2" y="41.6">SK6812</text>
<text x="230.5" y="39.4" transform="rotate(-90 230.5 39.4)">VSS</text>
<text x="234.2" y="41.6">SK6812</text>
<text x="261" y="39.4" transform="rotate(-90 261 39.4)">VSS</text>
<text x="264.7" y="41.6">SK6812</text>
<text x="29.3" y="48.6">+5V</text>
<text x="36.3" y="48.5">GND</text>
<text x="70.6" y="48.5">GND</text>
<text x="102.3" y="48.5">GND</text>
<text x="132.8" y="48.5">GND</text>
<text x="162" y="48.5">GND</text>
<text x="196.3" y="48.5">GND</text>
<text x="228" y="48.5">GND</text>
<text x="258.5" y="48.5">GND</text>
<text x="51.3" y="58">C</text>
<text x="51.4" y="55.6">C9</text>
<text x="83" y="58">C</text>
<text x="83.2" y="55.6">C10</text>
<text x="116" y="58">C</text>
<text x="116.2" y="55.6">C11</text>
<text x="145.2" y="58">C</text>
<text x="145.4" y="55.6">C12</text>
<text x="177" y="58">C</text>
<text x="177.2" y="55.6">C13</text>
<text x="210" y="58">C</text>
<text x="210.2" y="55.6">C14</text>
<text x="240.5" y="58">C</text>
<text x="240.7" y="55.6">C15</text>
<text x="272.2" y="58">C</text>
<text x="272.4" y="55.6">C16</text>
<text x="40.8" y="63.2">D9</text>
<text x="46.4" y="65">GND</text>
<text x="75.2" y="63.2">D10</text>
<text x="78.2" y="65">GND</text>
<text x="107" y="63.2">D11</text>
<text x="111.2" y="65">GND</text>
<text x="137.4" y="63.2">D12</text>
<text x="140.4" y="65">GND</text>
<text x="166.6" y="63.2">D13</text>
<text x="172.2" y="65">GND</text>
<text x="200.9" y="63.2">D14</text>
<text x="205.2" y="65">GND</text>
<text x="232.7" y="63.2">D15</text>
<text x="235.7" y="65">GND</text>
<text x="263.2" y="63.2">D16</text>
<text x="267.4" y="65">GND</text>
<text x="33.3" y="69.5">DIN</text>
<text x="37.9" y="69.5">DOUT</text>
<text x="38.7" y="67.7" transform="rotate(-90 38.7 67.7)">VDD</text>
<text x="67.6" y="69.5">DIN</text>
<text x="72.2" y="69.5">DOUT</text>
<text x="73" y="67.7" transform="rotate(-90 73 67.7)">VDD</text>
<text x="99.3" y="69.5">DIN</text>
<text x="104" y="69.5">DOUT</text>
<text x="104.8" y="67.7" transform="rotate(-90 104.8 67.7)">VDD</text>
<text x="129.8" y="69.5">DIN</text>
<text x="134.4" y="69.5">DOUT</text>
<text x="135.3" y="67.7" transform="rotate(-90 135.3 67.7)">VDD</text>
<text x="159" y="69.5">DIN</text>
<text x="163.7" y="69.5">DOUT</text>
<text x="164.5" y="67.7" transform="rotate(-90 164.5 67.7)">VDD</text>
<text x="193.3" y="69.5">DIN</text>
<text x="197.9" y="69.5">DOUT</text>
<text x="198.8" y="67.7" transform="rotate(-90 198.8 67.7)">VDD</text>
<text x="225" y="69.5">DIN</text>
<text x="229.7" y="69.5">DOUT</text>
<text x="230.5" y="67.7" transform="rotate(-90 230.5 67.7)">VDD</text>
<text x="255.5" y="69.5">DIN</text>
<text x="260.2" y="69.5">DOUT</text>
<text x="261" y="67.7" transform="rotate(-90 261 67.7)">VDD</text>
<text x="38.7" y="73.7" transform="rotate(-90 38.7 73.7)">VSS</text>
<text x="42.4" y="75.9">SK6812</text>
<text x="73" y="73.7" transform="rotate(-90 73 73.7)">VSS</text>
<text x="76.7" y="75.9">SK6812</text>
<text x="104.8" y="73.7" transform="rotate(-90 104.8 73.7)">VSS</text>
<text x="107.2" y="75.9">SK6812</text>
<text x="135.3" y="73.7" transform="rotate(-90 135.3 73.7)">VSS</text>
<text x="139" y="75.9">SK6812</text>
<text x="164.5" y="73.7" transform="rotate(-90 164.5 73.7)">VSS</text>
<text x="168.2" y="75.9">SK6812</text>
<text x="198.8" y="73.7" transform="rotate(-90 198.8 73.7)">VSS</text>
<text x="202.5" y="75.9">SK6812</text>
<text x="230.5" y="73.7" transform="rotate(-90 230.5 73.7)">VSS</text>
<text x="232.9" y="75.9">SK6812</text>
<text x="261" y="73.7" transform="rotate(-90 261 73.7)">VSS</text>
<text x="263.4" y="75.9">SK6812</text>
<text x="30.5" y="88">+5V</text>
<text x="36.3" y="84.1">GND</text>
<text x="70.6" y="84.1">GND</text>
<text x="102.3" y="84.1">GND</text>
<text x="132.8" y="84.1">GND</text>
<text x="162" y="84.1">GND</text>
<text x="196.3" y="84.1">GND</text>
<text x="228" y="84.1">GND</text>
<text x="258.5" y="84.1">GND</text>
<text x="51.5" y="93.7">C17</text>
<text x="83.2" y="93.7">C18</text>
<text x="116.2" y="93.7">C19</text>
<text x="145.4" y="93.7">C20</text>
<text x="177.2" y="93.7">C21</text>
<text x="210.2" y="93.7">C22</text>
<text x="240.7" y="93.7">C23</text>
<text x="272.4" y="93.7">C24</text>
<text x="40.9" y="101.3">D17</text>
<text x="51.3" y="96.1">C</text>
<text x="75.2" y="101.3">D18</text>
<text x="83" y="96.1">C</text>
<text x="107" y="101.3">D19</text>
<text x="116" y="96.1">C</text>
<text x="137.4" y="101.3">D20</text>
<text x="145.2" y="96.1">C</text>
<text x="166.6" y="101.3">D21</text>
<text x="177" y="96.1">C</text>
<text x="200.9" y="101.3">D22</text>
<text x="210" y="96.1">C</text>
<text x="232.7" y="101.3">D23</text>
<text x="240.5" y="96.1">C</text>
<text x="263.2" y="101.3">D24</text>
<text x="272.2" y="96.1">C</text>
<text x="33.3" y="107.6">DIN</text>
<text x="37.9" y="107.6">DOUT</text>
<text x="38.7" y="105.8" transform="rotate(-90 38.7 105.8)">VDD</text>
<text x="46.4" y="103.1">GND</text>
<text x="67.6" y="107.6">DIN</text>
<text x="72.2" y="107.6">DOUT</text>
<text x="73" y="105.8" transform="rotate(-90 73 105.8)">VDD</text>
<text x="78.2" y="103.1">GND</text>
<text x="99.3" y="107.6">DIN</text>
<text x="104" y="107.6">DOUT</text>
<text x="104.8" y="105.8" transform="rotate(-90 104.8 105.8)">VDD</text>
<text x="111.2" y="103.1">GND</text>
<text x="129.8" y="107.6">DIN</text>
<text x="134.4" y="107.6">DOUT</text>
<text x="135.3" y="105.8" transform="rotate(-90 135.3 105.8)">VDD</text>
<text x="140.4" y="103.1">GND</text>
<text x="159" y="107.6">DIN</text>
<text x="163.7" y="107.6">DOUT</text>
<text x="164.5" y="105.8" transform="rotate(-90 164.5 105.8)">VDD</text>
<text x="172.2" y="103.1">GND</text>
<text x="193.3" y="107.6">DIN</text>
<text x="197.9" y="107.6">DOUT</text>
<text x="198.8" y="105.8" transform="rotate(-90 198.8 105.8)">VDD</text>
<text x="205.2" y="103.1">GND</text>
<text x="225" y="107.6">DIN</text>
<text x="229.7" y="107.6">DOUT</text>
<text x="230.5" y="105.8" transform="rotate(-90 230.5 105.8)">VDD</text>
<text x="235.7" y="103.1">GND</text>
<text x="255.5" y="107.6">DIN</text>
<text x="260.2" y="107.6">DOUT</text>
<text x="261" y="105.8" transform="rotate(-90 261 105.8)">VDD</text>
<text x="267.4" y="103.1">GND</text>
<text x="38.7" y="111.8" transform="rotate(-90 38.7 111.8)">VSS</text>
<text x="42.4" y="114">SK6812</text>
<text x="73" y="111.8" transform="rotate(-90 73 111.8)">VSS</text>
<text x="76.7" y="114">SK6812</text>
<text x="104.8" y="111.8" transform="rotate(-90 104.8 111.8)">VSS</text>
<text x="107.2" y="114">SK6812</text>
<text x="135.3" y="111.8" transform="rotate(-90 135.3 111.8)">VSS</text>
<text x="137.7" y="114">SK6812</text>
<text x="164.5" y="111.8" transform="rotate(-90 164.5 111.8)">VSS</text>
<text x="166.9" y="114">SK6812</text>
<text x="198.8" y="111.8" transform="rotate(-90 198.8 111.8)">VSS</text>
<text x="199.9" y="114">SK6812</text>
<text x="230.5" y="111.8" transform="rotate(-90 230.5 111.8)">VSS</text>
<text x="231.7" y="114">SK6812</text>
<text x="261" y="111.8" transform="rotate(-90 261 111.8)">VSS</text>
<text x="263.4" y="114">SK6812</text>
<text x="36.3" y="122.2">GND</text>
<text x="70.6" y="122.2">GND</text>
<text x="102.3" y="122.2">GND</text>
<text x="132.8" y="122.2">GND</text>
<text x="162" y="122.2">GND</text>
<text x="196.3" y="122.2">GND</text>
<text x="228" y="122.2">GND</text>
<text x="258.5" y="122.2">GND</text>
<text x="30.5" y="126.1">+5V</text>
<text x="52.5" y="135.4">C</text>
<text x="52.7" y="133.1">C25</text>
<text x="84.3" y="135.4">C</text>
<text x="84.5" y="133.1">C26</text>
<text x="117.3" y="135.4">C</text>
<text x="117.5" y="133.1">C27</text>
<text x="146.5" y="135.4">C</text>
<text x="146.7" y="133.1">C28</text>
<text x="178.3" y="135.4">C</text>
<text x="178.5" y="133.1">C29</text>
<text x="211.3" y="135.4">C</text>
<text x="211.5" y="133.1">C30</text>
<text x="242.4" y="134.4">FID1</text>
<text x="242.7" y="136.7">Fiducial</text>
<text x="261.5" y="134.4">FID2</text>
<text x="261.7" y="136.7">Fiducial</text>
<text x="42.2" y="140.6">D25</text>
<text x="47.7" y="142.5">GND</text>
<text x="76.5" y="140.6">D26</text>
<text x="79.5" y="142.5">GND</text>
<text x="112.5" y="142.5">GND</text>
<text x="138.7" y="140.6">D28</text>
<text x="141.7" y="142.5">GND</text>
<text x="167.9" y="140.6">D29</text>
<text x="173.4" y="142.5">GND</text>
<text x="202.2" y="140.6">D30</text>
<text x="206.5" y="142.5">GND</text>
<text x="242.4" y="142">FID3</text>
<text x="34.5" y="146.9">DIN</text>
<text x="39.2" y="146.9">DOUT</text>
<text x="40" y="145.2" transform="rotate(-90 40 145.2)">VDD</text>
<text x="68.8" y="146.9">DIN</text>
<text x="73.5" y="146.9">DOUT</text>
<text x="74.3" y="145.2" transform="rotate(-90 74.3 145.2)">VDD</text>
<text x="100.6" y="146.9">DIN</text>
<text x="105.2" y="146.9">DOUT</text>
<text x="106" y="145.2" transform="rotate(-90 106 145.2)">VDD</text>
<text x="114.7" y="148.1">SK6812</text>
<text x="131.1" y="146.9">DIN</text>
<text x="135.7" y="146.9">DOUT</text>
<text x="136.5" y="145.2" transform="rotate(-90 136.5 145.2)">VDD</text>
<text x="160.3" y="146.9">DIN</text>
<text x="164.9" y="146.9">DOUT</text>
<text x="165.7" y="145.2" transform="rotate(-90 165.7 145.2)">VDD</text>
<text x="194.6" y="146.9">DIN</text>
<text x="199.2" y="146.9">DOUT</text>
<text x="200" y="145.2" transform="rotate(-90 200 145.2)">VDD</text>
<text x="242.4" y="149.6">FID4</text>
<text x="242.7" y="144.3">Fiducial</text>
<text x="261.5" y="149.6">FID5</text>
<text x="40" y="151.1" transform="rotate(-90 40 151.1)">VSS</text>
<text x="42.4" y="153.3">SK6812</text>
<text x="74.3" y="151.1" transform="rotate(-90 74.3 151.1)">VSS</text>
<text x="76.7" y="153.3">SK6812</text>
<text x="106" y="151.1" transform="rotate(-90 106 151.1)">VSS</text>
<text x="136.5" y="151.1" transform="rotate(-90 136.5 151.1)">VSS</text>
<text x="139" y="153.3">SK6812</text>
<text x="165.7" y="151.1" transform="rotate(-90 165.7 151.1)">VSS</text>
<text x="168.2" y="153.3">SK6812</text>
<text x="200" y="151.1" transform="rotate(-90 200 151.1)">VSS</text>
<text x="202.5" y="153.3">SK6812</text>
<text x="242.7" y="151.9">Fiducial</text>
<text x="261.7" y="151.9">Fiducial</text>
<text x="37.5" y="161.5">GND</text>
<text x="71.8" y="161.5">GND</text>
<text x="103.6" y="161.5">GND</text>
<text x="134.1" y="161.5">GND</text>
<text x="163.3" y="161.5">GND</text>
<text x="197.6" y="161.5">GND</text>
<text x="242.4" y="157.2">FID6</text>
<text x="242.7" y="159.6">Fiducial</text>
<text x="28" y="164.2">+5V</text>
<text x="33.3" y="167.3">J1</text>
<text x="34.8" y="169.8">Conn_02x03_Top_Bottom</text>
<text x="32.2" y="183.7">C</text>
<text x="32.4" y="181.4">C31</text>
<text x="41.2" y="183.7">CP</text>
<text x="41.4" y="181.4">C32</text>
<text x="27.4" y="193.3">GND</text>
<text x="36.3" y="193.3">GND</text>
<text x="65.5" y="194.6">GND</text>
</g>
<g font-size="1.8">
<text x="49.5" y="34.3">D1_OUT</text>
<text x="83.8" y="34.3">D2_OUT</text>
<text x="116.8" y="34.3">D3_OUT</text>
<text x="146" y="34.3">D4_OUT</text>
<text x="176.5" y="34.3">D5_OUT</text>
<text x="210.8" y="34.3">D6_OUT</text>
<text x="242.6" y="34.3">D7_OUT</text>
<text x="274.3" y="34.3">D8_OUT</text>
<text x="20.3" y="68.6">D8_OUT</text>
<text x="50.8" y="68.6">D9_OUT</text>
<text x="85.1" y="68.6">D10_OUT</text>
<text x="116.8" y="68.6">D11_OUT</text>
<text x="146" y="68.6">D12_OUT</text>
<text x="176.5" y="68.6">D13_OUT</text>
<text x="210.8" y="68.6">D14_OUT</text>
<text x="241.3" y="68.6">D15_OUT</text>
<text x="274.3" y="68.6">D16_OUT</text>
<text x="21.6" y="106.7">D16_OUT</text>
<text x="53.3" y="106.7">D17_OUT</text>
<text x="85.1" y="106.7">D18_OUT</text>
<text x="115.6" y="106.7">D19_OUT</text>
<text x="144.8" y="106.7">D20_OUT</text>
<text x="177.8" y="106.7">D21_OUT</text>
<text x="210.8" y="106.7">D22_OUT</text>
<text x="241.3" y="106.7">D23_OUT</text>
<text x="274.3" y="106.7">D24_OUT</text>
<text x="22.9" y="146">D24_OUT</text>
<text x="52.1" y="146">D25_OUT</text>
<text x="86.4" y="146">D26_OUT</text>
<text x="114.4" y="145.8">D27 D27_OUT</text>
<text x="147.3" y="146">D28_OUT</text>
<text x="179.1" y="146">D29_OUT</text>
</g>
<g font-size="1.1" fill="#840000">
<text x="39.2" y="39.1">RGB</text>
<text x="73.5" y="39.1">RGB</text>
<text x="105.3" y="39.1">RGB</text>
<text x="135.7" y="39.1">RGB</text>
<text x="164.9" y="39.1">RGB</text>
<text x="199.2" y="39.1">RGB</text>
<text x="231" y="39.1">RGB</text>
<text x="261.5" y="39.1">RGB</text>
<text x="39.2" y="73.4">RGB</text>
<text x="73.5" y="73.4">RGB</text>
<text x="105.3" y="73.4">RGB</text>
<text x="135.7" y="73.4">RGB</text>
<text x="164.9" y="73.4">RGB</text>
<text x="199.2" y="73.4">RGB</text>
<text x="231" y="73.4">RGB</text>
<text x="261.5" y="73.4">RGB</text>
<text x="39.2" y="111.5">RGB</text>
<text x="73.5" y="111.5">RGB</text>
<text x="105.3" y="111.5">RGB</text>
<text x="135.7" y="111.5">RGB</text>
<text x="164.9" y="111.5">RGB</text>
<text x="199.2" y="111.5">RGB</text>
<text x="231" y="111.5">RGB</text>
<text x="261.5" y="111.5">RGB</text>
<text x="40.5" y="150.9">RGB</text>
<text x="74.8" y="150.9">RGB</text>
<text x="106.5" y="150.9">RGB</text>
<text x="137" y="150.9">RGB</text>
<text x="166.2" y="150.9">RGB</text>
<text x="200.5" y="150.9">RGB</text>
</g>
</svg>
